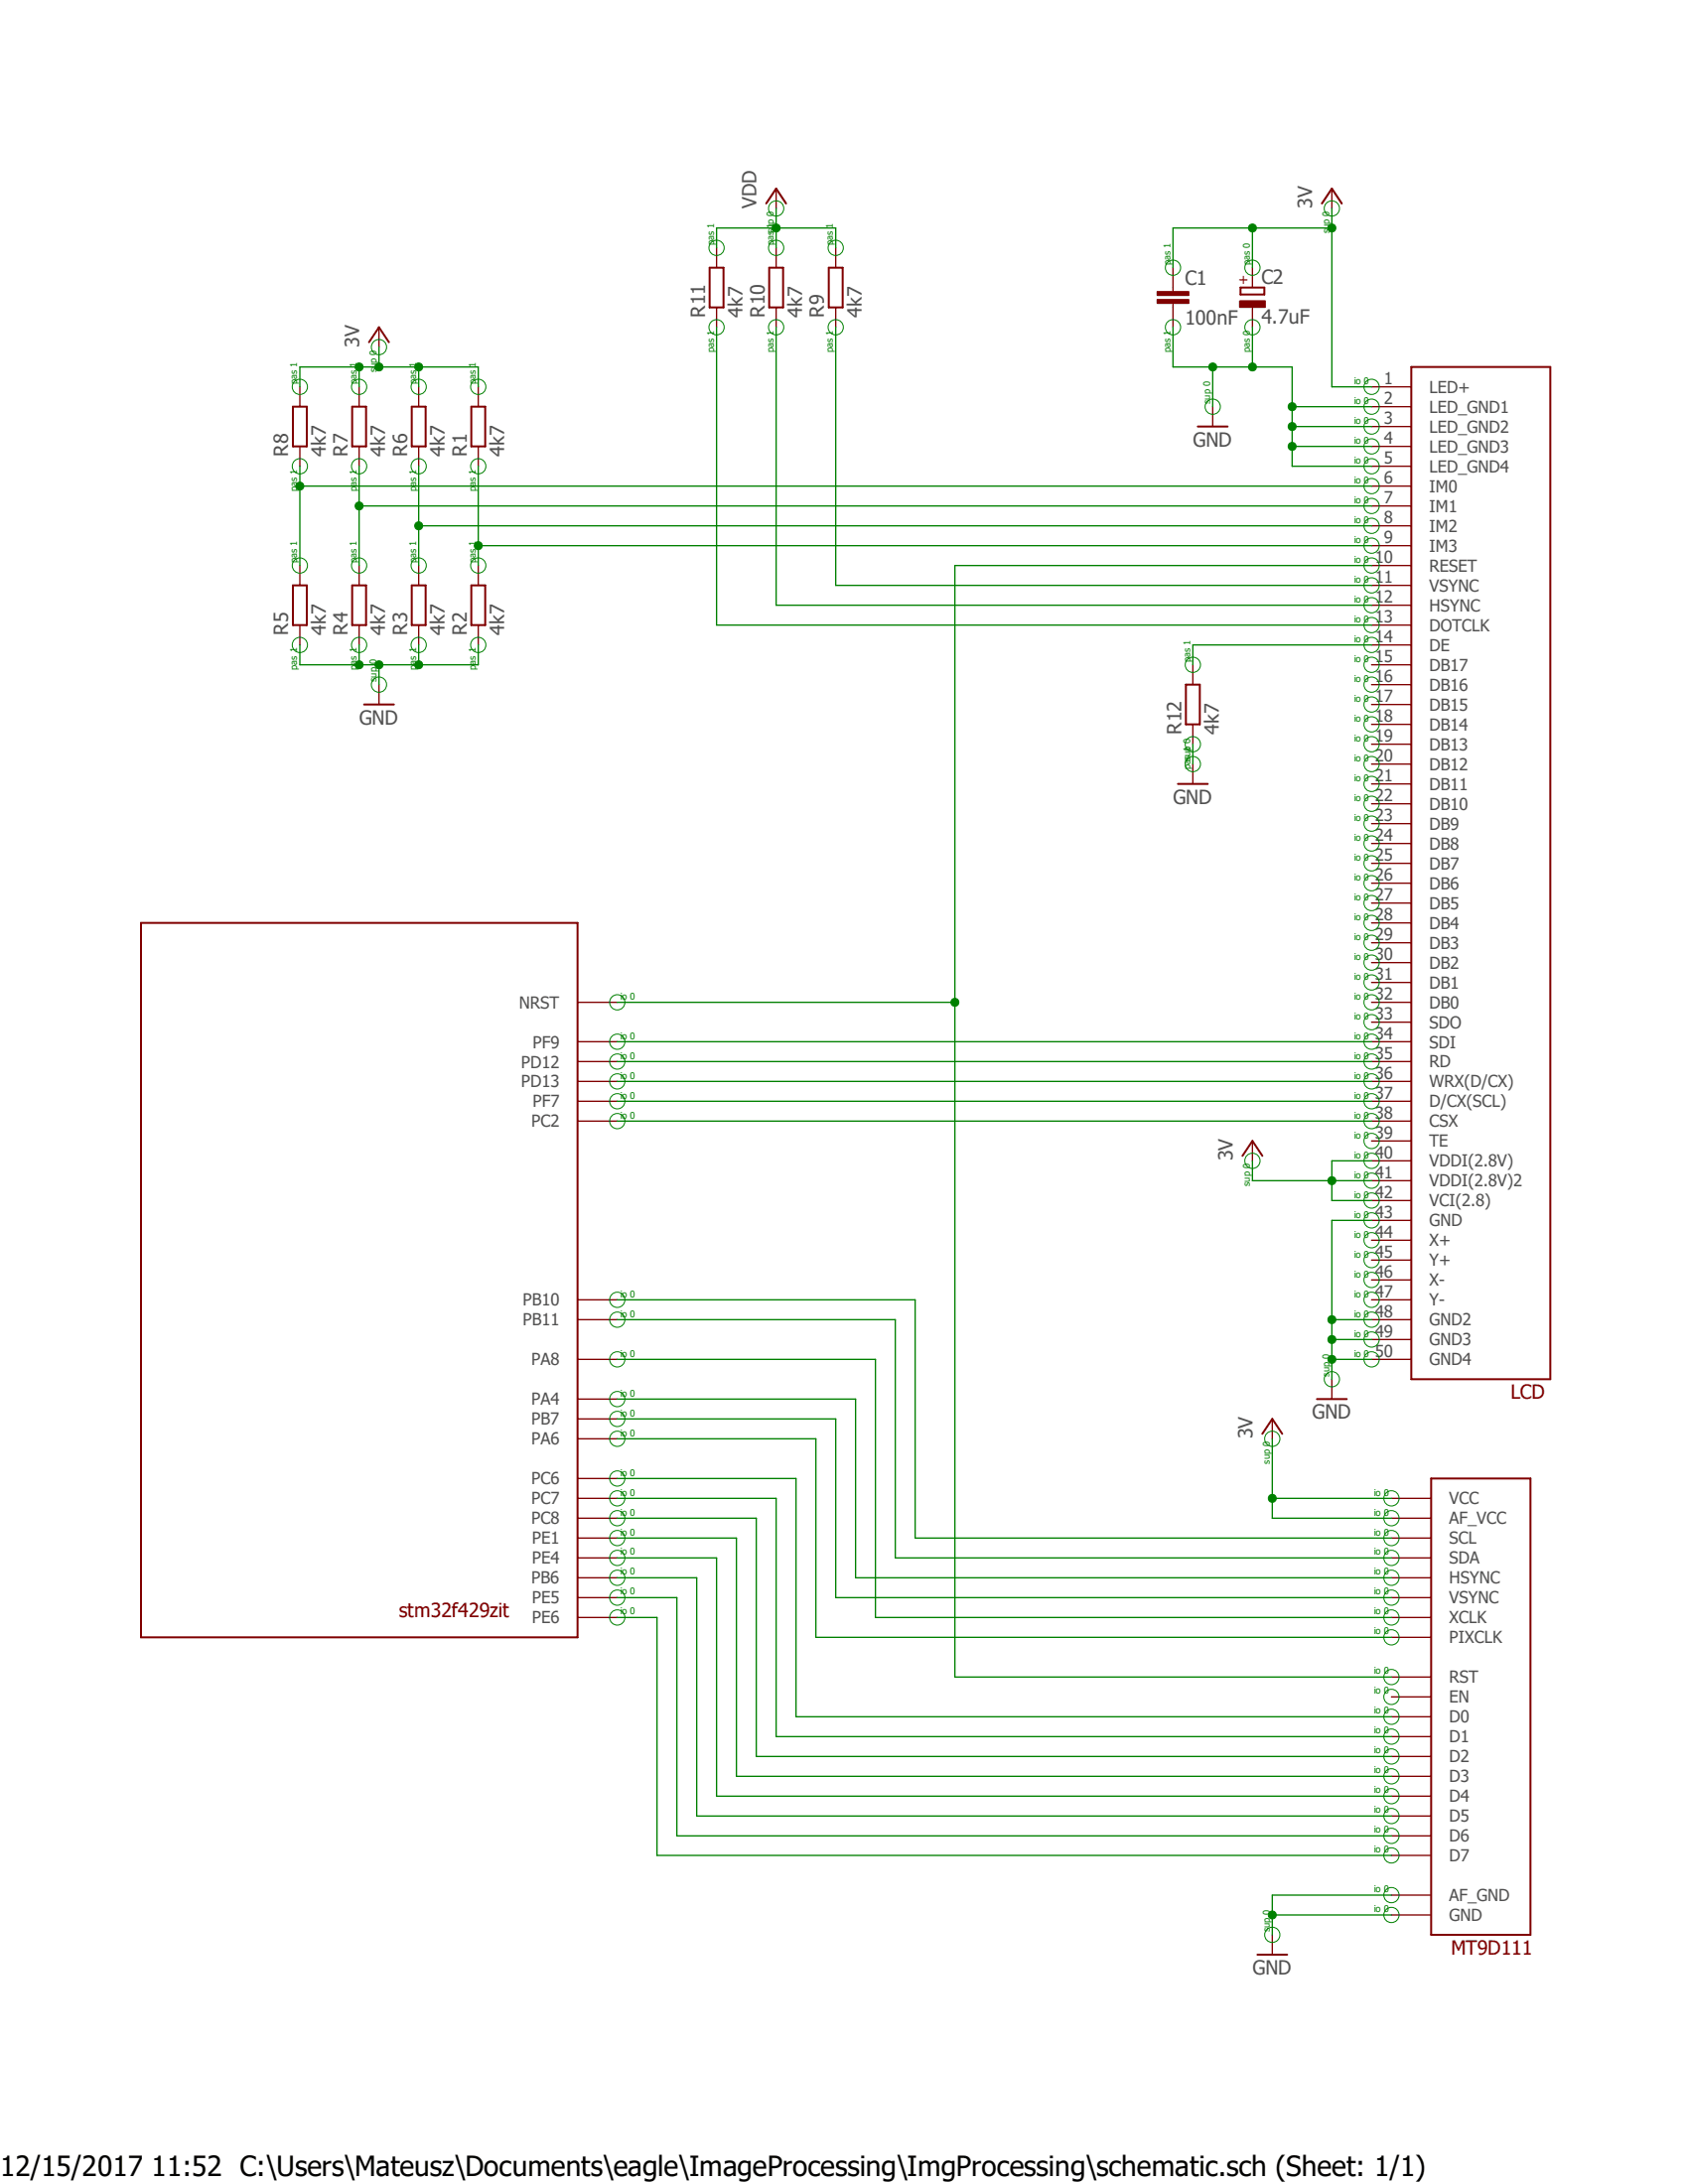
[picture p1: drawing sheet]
<svg xmlns="http://www.w3.org/2000/svg" width="216mm" height="279mm" viewBox="0 0 216 279" stroke-linecap="round" stroke-linejoin="round" font-family="sans-serif">
<path d="M17.4 21.1l181 232.2M198.4 21.1l-181 232.2" fill="none" stroke="#fff" stroke-width=".13"/>
<g fill="none" stroke="#800000" stroke-width=".17">
<path d="M91.7 31.7v2.5M91.7 39.3v2.6M99.3 24.1v2.6M99.3 31.7v2.5M99.3 39.3v2.6M106.9 31.7v2.5M106.9 39.3v2.6M150 36.8v.5M150 38.8v.5M170.3 24.1v2.6M38.4 49.5v2.5M38.4 57.1v2.5"/>
<path d="M45.9 49.5v2.5M45.9 57.1v2.5M48.5 41.9v2.5M53.6 49.5v2.5M53.6 57.1v2.5M61.2 49.5v2.5M61.2 57.1v2.5M175.4 49.5h5.1M175.4 52h5.1M175.4 54.6h5.1M175.4 57.1h5.1M175.4 59.6h5.1"/>
<path d="M38.4 72.3v2.6M38.4 80v2.5M45.9 72.3v2.6M45.9 80v2.5M53.6 72.3v2.6M53.6 80v2.5M61.2 72.3v2.6M61.2 80v2.5M175.4 62.2h5.1M175.4 64.7h5.1M175.4 67.3h5.1M175.4 69.8h5.1"/>
<path d="M175.4 72.3h5.1M175.4 74.9h5.1M175.4 77.4h5.1M175.4 80h5.1M48.5 87.6v2.5M175.4 82.5h5.1M175.4 85h5.1M175.4 87.6h5.1M175.4 90.1h5.1M175.4 92.7h5.1M175.4 95.2h5.1M175.4 97.7h5.1"/>
<path d="M175.4 100.3h5.1M175.4 102.8h5.1M175.4 105.4h5.1M175.4 107.9h5.1M175.4 110.4h5.1M175.4 113h5.1M175.4 115.5h5.1M175.4 118.1h5.1M73.9 128.2h5.1M73.9 133.3h5.1M73.9 135.8h5.1M73.9 138.3h5.1"/>
<path d="M175.4 120.6h5.1M175.4 123.1h5.1M175.4 125.7h5.1M175.4 128.2h5.1M175.4 130.8h5.1M175.4 133.3h5.1M175.4 135.8h5.1M175.4 138.3h5.1M73.9 140.9h5.1M73.9 143.4h5.1M175.4 140.9h5.1M175.4 143.4h5.1"/>
<path d="M175.4 146h5.1M175.4 148.5h5.1M175.4 151h5.1M175.4 153.6h5.1M175.4 156.1h5.1M175.4 158.7h5.1M73.9 166.3h5.1M73.9 168.8h5.1M73.9 173.9h5.1M73.9 179h5.1M175.4 161.2h5.1M175.4 163.7h5.1"/>
<path d="M175.4 166.3h5.1M175.4 168.8h5.1M175.4 171.4h5.1M175.4 173.9h5.1M73.9 194.2h5.1M73.9 184.1h5.1M73.9 181.5h5.1M73.9 189.1h5.1M73.9 191.7h5.1M73.9 196.8h5.1M73.9 199.3h5.1M178 194.2h5"/>
<path d="M178 191.7h5M178 196.8h5M178 199.3h5M73.9 201.8h5.1M73.9 206.9h5.1M73.9 204.4h5.1M178 201.8h5M178 206.9h5M178 204.4h5M178 209.5h5M178 219.6h5M178 214.5h5"/>
<path d="M178 217.1h5M178 237.4h5M178 234.9h5M178 232.3h5M178 229.8h5M178 227.2h5M178 224.7h5M178 222.2h5M178 242.4h5M178 245h5"/>
</g>
<g fill="none" stroke="#800000" stroke-width=".25">
<path d="M90.8 34.2h1.7v5.1h-1.7zM98 26l1.3-1.9 1.2 1.9M98.4 34.2h1.8v5.1h-1.8zM106 34.2h1.8v5.1h-1.8zM169.1 26l1.2-1.9 1.3 1.9M37.5 52h1.7v5.1h-1.7zM45 52h1.8v5.1h-1.8zM47.2 43.8l1.3-1.9 1.2 1.9M52.7 52h1.7v5.1h-1.7zM60.3 52h1.8v5.1h-1.8zM180.5 46.9h17.8v129.5h-17.8zM37.5 74.9h1.7v5.1h-1.7z"/>
<path d="M45 74.9h1.8v5.1h-1.8zM52.7 74.9h1.7v5.1h-1.7zM60.3 74.9h1.8v5.1h-1.8zM46.6 90.1h3.8M18 118.1h55.9v91.4h-55.9zM183 189.1h12.7v58.4h-12.7z"/>
</g>
<path d="M148 38.3h4.1v.5h-4.1z" fill-rule="evenodd" fill="#800000"/>
<path d="M148 38.3h4.1v.5h-4.1z" fill="none" stroke="#800000" stroke-width=".13"/>
<path d="M148 37.3h4.1v.5h-4.1z" fill-rule="evenodd" fill="#800000"/>
<path d="M148 37.3h4.1v.5h-4.1z" fill="none" stroke="#800000" stroke-width=".13"/>
<path d="M150 34.2v2.6M150 39.3v2.6" fill="none" stroke="#800000" stroke-width=".17"/>
<path d="M158.7 36.8h3v.9h-3z" fill="none" stroke="#800000" stroke-width=".25"/>
<path d="M158.5 38.5h3.3v.8h-3.3z" fill-rule="evenodd" fill="#800000"/>
<path d="M158.5 38.5h3.3v.8h-3.3z" fill="none" stroke="#800000" stroke-width=".13"/>
<path d="M160.2 34.2v2.6M160.2 39.3v2.6M155.1 52v2.6M152.6 85v2.6M152.6 92.7v2.5M152.6 97.7v2.6M160.2 146v2.5M170.3 176.4v2.6M162.7 181.5v2.6M162.7 247.5v2.6" fill="none" stroke="#800000" stroke-width=".17"/>
<path d="M153.2 54.6h3.8M151.7 87.6h1.8v5.1h-1.8zM150.7 100.3h3.8M158.9 147.9l1.3-1.9 1.3 1.9M168.4 179h3.9M161.5 183.4l1.2-1.9 1.3 1.9M160.8 250.1h3.8" fill="none" stroke="#800000" stroke-width=".25"/>
<g fill="none" stroke="#008000" stroke-width=".13">
<circle cx="91.6" cy="31.7" r=".98"/>
<circle cx="99.3" cy="26.7" r=".98"/>
<circle cx="99.3" cy="31.7" r=".98"/>
<circle cx="106.9" cy="31.7" r=".98"/>
<circle cx="150" cy="34.2" r=".98"/>
<circle cx="160.2" cy="34.2" r=".98"/>
<circle cx="170.3" cy="26.7" r=".98"/>
<circle cx="38.4" cy="59.6" r=".98"/>
<circle cx="38.4" cy="49.5" r=".98"/>
<circle cx="45.9" cy="49.5" r=".98"/>
<circle cx="45.9" cy="59.6" r=".98"/>
<circle cx="48.5" cy="44.4" r=".98"/>
<circle cx="53.5" cy="59.6" r=".98"/>
<circle cx="53.5" cy="49.5" r=".98"/>
<circle cx="61.2" cy="49.5" r=".98"/>
<circle cx="61.2" cy="59.6" r=".98"/>
<circle cx="91.6" cy="41.9" r=".98"/>
<circle cx="99.3" cy="41.9" r=".98"/>
<circle cx="106.9" cy="41.9" r=".98"/>
<circle cx="150" cy="41.9" r=".98"/>
<circle cx="155.1" cy="52" r=".98"/>
<circle cx="160.2" cy="41.9" r=".98"/>
<circle cx="175.4" cy="49.5" r=".98"/>
<circle cx="175.4" cy="52" r=".98"/>
<circle cx="175.4" cy="54.6" r=".98"/>
<circle cx="175.4" cy="57.1" r=".98"/>
<circle cx="175.4" cy="59.6" r=".98"/>
<circle cx="38.4" cy="72.3" r=".98"/>
<circle cx="45.9" cy="72.3" r=".98"/>
<circle cx="53.5" cy="72.3" r=".98"/>
<circle cx="61.2" cy="72.3" r=".98"/>
<circle cx="175.4" cy="62.2" r=".98"/>
<circle cx="175.4" cy="67.3" r=".98"/>
<circle cx="175.4" cy="69.8" r=".98"/>
<circle cx="175.4" cy="74.9" r=".98"/>
<circle cx="175.4" cy="77.4" r=".98"/>
<circle cx="175.4" cy="80" r=".98"/>
<circle cx="175.4" cy="72.3" r=".98"/>
<circle cx="175.4" cy="64.7" r=".98"/>
<circle cx="38.4" cy="82.5" r=".98"/>
<circle cx="45.9" cy="82.5" r=".98"/>
<circle cx="48.5" cy="87.6" r=".98"/>
<circle cx="53.5" cy="82.5" r=".98"/>
<circle cx="61.2" cy="82.5" r=".98"/>
<circle cx="152.6" cy="85" r=".98"/>
<circle cx="152.6" cy="97.7" r=".98"/>
<circle cx="152.6" cy="95.2" r=".98"/>
<circle cx="175.4" cy="90.1" r=".98"/>
<circle cx="175.4" cy="97.7" r=".98"/>
<circle cx="175.4" cy="87.6" r=".98"/>
<circle cx="175.4" cy="95.2" r=".98"/>
<circle cx="175.4" cy="92.7" r=".98"/>
<circle cx="175.4" cy="82.5" r=".98"/>
<circle cx="175.4" cy="85" r=".98"/>
<circle cx="175.4" cy="105.4" r=".98"/>
<circle cx="175.4" cy="107.9" r=".98"/>
<circle cx="175.4" cy="110.4" r=".98"/>
<circle cx="175.4" cy="118.1" r=".98"/>
<circle cx="175.4" cy="100.3" r=".98"/>
<circle cx="175.4" cy="102.8" r=".98"/>
<circle cx="175.4" cy="113" r=".98"/>
<circle cx="175.4" cy="115.5" r=".98"/>
<circle cx="78.9" cy="135.8" r=".98"/>
<circle cx="78.9" cy="128.2" r=".98"/>
<circle cx="78.9" cy="133.3" r=".98"/>
<circle cx="78.9" cy="138.3" r=".98"/>
<circle cx="175.4" cy="130.8" r=".98"/>
<circle cx="175.4" cy="123.1" r=".98"/>
<circle cx="175.4" cy="135.8" r=".98"/>
<circle cx="175.4" cy="120.6" r=".98"/>
<circle cx="175.4" cy="128.2" r=".98"/>
<circle cx="175.4" cy="133.3" r=".98"/>
<circle cx="175.4" cy="138.3" r=".98"/>
<circle cx="175.4" cy="125.7" r=".98"/>
<circle cx="78.9" cy="143.4" r=".98"/>
<circle cx="78.9" cy="140.9" r=".98"/>
<circle cx="160.2" cy="148.5" r=".98"/>
<circle cx="175.4" cy="153.6" r=".98"/>
<circle cx="175.4" cy="151" r=".98"/>
<circle cx="175.4" cy="158.7" r=".98"/>
<circle cx="175.4" cy="143.4" r=".98"/>
<circle cx="175.4" cy="146" r=".98"/>
<circle cx="175.4" cy="156.1" r=".98"/>
<circle cx="175.4" cy="148.5" r=".98"/>
<circle cx="175.4" cy="140.9" r=".98"/>
<circle cx="78.9" cy="173.9" r=".98"/>
<circle cx="78.9" cy="166.3" r=".98"/>
<circle cx="78.9" cy="168.8" r=".98"/>
<circle cx="78.9" cy="179" r=".98"/>
<circle cx="170.3" cy="176.4" r=".98"/>
<circle cx="175.4" cy="173.9" r=".98"/>
<circle cx="175.4" cy="163.7" r=".98"/>
<circle cx="175.4" cy="166.3" r=".98"/>
<circle cx="175.4" cy="171.4" r=".98"/>
<circle cx="175.4" cy="168.8" r=".98"/>
<circle cx="175.4" cy="161.2" r=".98"/>
<circle cx="78.9" cy="194.2" r=".98"/>
<circle cx="78.9" cy="189.1" r=".98"/>
<circle cx="78.9" cy="191.7" r=".98"/>
<circle cx="78.9" cy="196.8" r=".98"/>
<circle cx="78.9" cy="181.5" r=".98"/>
<circle cx="78.9" cy="199.3" r=".98"/>
<circle cx="78.9" cy="184.1" r=".98"/>
<circle cx="162.7" cy="184.1" r=".98"/>
<circle cx="178" cy="194.2" r=".98"/>
<circle cx="178" cy="191.7" r=".98"/>
<circle cx="178" cy="196.8" r=".98"/>
<circle cx="178" cy="199.3" r=".98"/>
<circle cx="78.9" cy="201.8" r=".98"/>
<circle cx="78.9" cy="206.9" r=".98"/>
<circle cx="78.9" cy="204.4" r=".98"/>
<circle cx="178" cy="217.1" r=".98"/>
<circle cx="178" cy="201.8" r=".98"/>
<circle cx="178" cy="209.5" r=".98"/>
<circle cx="178" cy="214.5" r=".98"/>
<circle cx="178" cy="204.4" r=".98"/>
<circle cx="178" cy="206.9" r=".98"/>
<circle cx="178" cy="219.6" r=".98"/>
<circle cx="178" cy="224.7" r=".98"/>
<circle cx="178" cy="237.4" r=".98"/>
<circle cx="178" cy="222.2" r=".98"/>
<circle cx="178" cy="227.2" r=".98"/>
<circle cx="178" cy="232.3" r=".98"/>
<circle cx="178" cy="229.8" r=".98"/>
<circle cx="178" cy="234.9" r=".98"/>
<circle cx="162.7" cy="247.5" r=".98"/>
<circle cx="178" cy="242.4" r=".98"/>
<circle cx="178" cy="245" r=".98"/>
</g>
<path d="M38.4 49.5v-2.6h22.8v2.6M53.6 46.9v2.6" fill="none" stroke="#008000" stroke-width=".17"/>
<circle cx="53.5" cy="46.9" r=".51" fill="#008000"/>
<circle cx="53.5" cy="46.9" r=".51" fill="none" stroke="#008000" stroke-width=".13"/>
<path d="M45.9 46.9v2.6" fill="none" stroke="#008000" stroke-width=".17"/>
<circle cx="45.9" cy="46.9" r=".51" fill="#008000"/>
<circle cx="45.9" cy="46.9" r=".51" fill="none" stroke="#008000" stroke-width=".13"/>
<path d="M48.5 44.4v2.5" fill="none" stroke="#008000" stroke-width=".17"/>
<circle cx="48.5" cy="46.9" r=".51" fill="#008000"/>
<circle cx="48.5" cy="46.9" r=".51" fill="none" stroke="#008000" stroke-width=".13"/>
<path d="M91.7 31.7v-2.5h15.2v2.5M99.3 29.2v2.5" fill="none" stroke="#008000" stroke-width=".17"/>
<circle cx="99.3" cy="29.2" r=".51" fill="#008000"/>
<circle cx="99.3" cy="29.2" r=".51" fill="none" stroke="#008000" stroke-width=".13"/>
<path d="M99.3 26.7v2.5M170.3 26.7v22.8h5.1M170.3 29.2h-20.3v5" fill="none" stroke="#008000" stroke-width=".17"/>
<circle cx="170.3" cy="29.2" r=".51" fill="#008000"/>
<circle cx="170.3" cy="29.2" r=".51" fill="none" stroke="#008000" stroke-width=".13"/>
<path d="M160.2 29.2v5" fill="none" stroke="#008000" stroke-width=".17"/>
<circle cx="160.2" cy="29.2" r=".51" fill="#008000"/>
<circle cx="160.2" cy="29.2" r=".51" fill="none" stroke="#008000" stroke-width=".13"/>
<path d="M160.2 148.5v2.5M170.3 151h5.1M175.4 148.5h-5.1v5.1h5.1" fill="none" stroke="#008000" stroke-width=".17"/>
<circle cx="170.3" cy="151" r=".51" fill="#008000"/>
<circle cx="170.3" cy="151" r=".51" fill="none" stroke="#008000" stroke-width=".13"/>
<path d="M160.2 151h10.1M162.7 191.7h15.3M162.7 184.1v10.1h15.3" fill="none" stroke="#008000" stroke-width=".17"/>
<circle cx="162.7" cy="191.7" r=".51" fill="#008000"/>
<circle cx="162.7" cy="191.7" r=".51" fill="none" stroke="#008000" stroke-width=".13"/>
<path d="M38.4 59.6v12.7M38.4 62.2h137" fill="none" stroke="#008000" stroke-width=".17"/>
<circle cx="38.3" cy="62.2" r=".51" fill="#008000"/>
<circle cx="38.3" cy="62.2" r=".51" fill="none" stroke="#008000" stroke-width=".13"/>
<path d="M45.9 59.6v12.7" fill="none" stroke="#008000" stroke-width=".17"/>
<circle cx="45.9" cy="64.7" r=".51" fill="#008000"/>
<circle cx="45.9" cy="64.7" r=".51" fill="none" stroke="#008000" stroke-width=".13"/>
<path d="M53.6 59.6v12.7M45.9 64.7h129.5M53.6 67.3h121.8" fill="none" stroke="#008000" stroke-width=".17"/>
<circle cx="53.5" cy="67.3" r=".51" fill="#008000"/>
<circle cx="53.5" cy="67.3" r=".51" fill="none" stroke="#008000" stroke-width=".13"/>
<path d="M61.2 59.6v12.7" fill="none" stroke="#008000" stroke-width=".17"/>
<circle cx="61.2" cy="69.8" r=".51" fill="#008000"/>
<circle cx="61.2" cy="69.8" r=".51" fill="none" stroke="#008000" stroke-width=".13"/>
<path d="M61.2 69.8h114.2M38.4 82.5v2.5h7.5v-2.5M53.6 82.5v2.5M61.2 82.5v2.5h-12.7" fill="none" stroke="#008000" stroke-width=".17"/>
<circle cx="53.5" cy="85" r=".51" fill="#008000"/>
<circle cx="53.5" cy="85" r=".51" fill="none" stroke="#008000" stroke-width=".13"/>
<path d="M45.9 85h2.6" fill="none" stroke="#008000" stroke-width=".17"/>
<circle cx="45.9" cy="85" r=".51" fill="#008000"/>
<circle cx="45.9" cy="85" r=".51" fill="none" stroke="#008000" stroke-width=".13"/>
<path d="M48.5 85v2.6" fill="none" stroke="#008000" stroke-width=".17"/>
<circle cx="48.5" cy="85" r=".51" fill="#008000"/>
<circle cx="48.5" cy="85" r=".51" fill="none" stroke="#008000" stroke-width=".13"/>
<path d="M150 41.9v5h10.2v-5M155.1 46.9v5.1" fill="none" stroke="#008000" stroke-width=".17"/>
<circle cx="155.1" cy="46.9" r=".51" fill="#008000"/>
<circle cx="155.1" cy="46.9" r=".51" fill="none" stroke="#008000" stroke-width=".13"/>
<path d="M165.3 52v7.6h10.1M165.3 57.1h10.1" fill="none" stroke="#008000" stroke-width=".17"/>
<circle cx="165.3" cy="57.1" r=".51" fill="#008000"/>
<circle cx="165.3" cy="57.1" r=".51" fill="none" stroke="#008000" stroke-width=".13"/>
<path d="M165.3 54.6h10.1" fill="none" stroke="#008000" stroke-width=".17"/>
<circle cx="165.3" cy="54.6" r=".51" fill="#008000"/>
<circle cx="165.3" cy="54.6" r=".51" fill="none" stroke="#008000" stroke-width=".13"/>
<path d="M160.2 46.9h5.1v5.1h10.1" fill="none" stroke="#008000" stroke-width=".17"/>
<circle cx="165.3" cy="52" r=".51" fill="#008000"/>
<circle cx="165.3" cy="52" r=".51" fill="none" stroke="#008000" stroke-width=".13"/>
<circle cx="160.2" cy="46.9" r=".51" fill="#008000"/>
<circle cx="160.2" cy="46.9" r=".51" fill="none" stroke="#008000" stroke-width=".13"/>
<path d="M152.6 95.2v2.5M175.4 156.1h-5.1v20.3M170.3 173.9h5.1" fill="none" stroke="#008000" stroke-width=".17"/>
<circle cx="170.3" cy="173.9" r=".51" fill="#008000"/>
<circle cx="170.3" cy="173.9" r=".51" fill="none" stroke="#008000" stroke-width=".13"/>
<path d="M170.3 171.4h5.1" fill="none" stroke="#008000" stroke-width=".17"/>
<circle cx="170.3" cy="171.4" r=".51" fill="#008000"/>
<circle cx="170.3" cy="171.4" r=".51" fill="none" stroke="#008000" stroke-width=".13"/>
<path d="M170.3 168.8h5.1" fill="none" stroke="#008000" stroke-width=".17"/>
<circle cx="170.3" cy="168.8" r=".51" fill="#008000"/>
<circle cx="170.3" cy="168.8" r=".51" fill="none" stroke="#008000" stroke-width=".13"/>
<path d="M162.7 245h15.3M178 242.4h-15.3v5.1" fill="none" stroke="#008000" stroke-width=".17"/>
<circle cx="162.7" cy="245" r=".51" fill="#008000"/>
<circle cx="162.7" cy="245" r=".51" fill="none" stroke="#008000" stroke-width=".13"/>
<path d="M175.4 72.3h-53.3v142.2h55.9M79 128.2h43.1" fill="none" stroke="#008000" stroke-width=".17"/>
<circle cx="122.1" cy="128.2" r=".51" fill="#008000"/>
<circle cx="122.1" cy="128.2" r=".51" fill="none" stroke="#008000" stroke-width=".13"/>
<g fill="none" stroke="#008000" stroke-width=".17">
<path d="M91.7 41.9v38.1h83.7M99.3 41.9v35.5h76.1M106.9 41.9v33h68.5M175.4 82.5h-22.8v2.5M79 138.3h96.4M79 135.8h96.4M79 133.3h96.4M79 143.4h96.4M79 140.9h96.4M79 166.3h38.1v30.5h60.9M79 168.8h35.5v30.5h63.5M79 179h30.4v22.8h68.6"/>
<path d="M79 173.9h33v33h66M79 181.5h27.9v22.9h71.1M79 191.7h20.3v30.5h78.7M79 199.3h12.7v30.5h86.3M79 196.8h15.2v30.4h83.8M79 184.1h25.4v25.4h73.6M79 189.1h22.8v30.5h76.2M79 194.2h17.7v30.5h81.3M79 201.8h10.1v30.5h88.9M79 204.4h7.6v30.5h91.4M79 206.9h5v30.5h94"/>
</g>
<text font-size="3.6" x="0" y="278.4">12/15/2017 11:52 C:\Users\Mateusz\Documents\eagle\ImageProcessing\ImgProcessing\schematic.sch (Sheet: 1/1)</text>
<g font-size="2.5" fill="#505050">
<text x="96.7" y="26.7" transform="rotate(-90 96.7 26.7)">VDD</text>
<text x="167.8" y="26.7" transform="rotate(-90 167.8 26.7)">3V</text>
<text x="90.2" y="40.6" transform="rotate(-90 90.2 40.6)">R11</text>
<text x="95" y="40.6" transform="rotate(-90 95 40.6)">4k7</text>
<text x="97.8" y="40.6" transform="rotate(-90 97.8 40.6)">R10</text>
<text x="102.6" y="40.6" transform="rotate(-90 102.6 40.6)">4k7</text>
<text x="105.4" y="40.6" transform="rotate(-90 105.4 40.6)">R9</text>
<text x="110.2" y="40.6" transform="rotate(-90 110.2 40.6)">4k7</text>
<text x="151.6" y="41.5">100nF</text>
<text x="151.6" y="36.4">C1</text>
<text x="161.3" y="41.4">4.7uF</text>
<text x="161.3" y="36.3">C2</text>
<text x="45.9" y="44.4" transform="rotate(-90 45.9 44.4)">3V</text>
<text x="36.8" y="58.4" transform="rotate(-90 36.8 58.4)">R8</text>
<text x="41.7" y="58.4" transform="rotate(-90 41.7 58.4)">4k7</text>
<text x="44.5" y="58.4" transform="rotate(-90 44.5 58.4)">R7</text>
<text x="49.2" y="58.4" transform="rotate(-90 49.2 58.4)">4k7</text>
<text x="52.1" y="58.4" transform="rotate(-90 52.1 58.4)">R6</text>
<text x="56.9" y="58.4" transform="rotate(-90 56.9 58.4)">4k7</text>
<text x="59.7" y="58.4" transform="rotate(-90 59.7 58.4)">R1</text>
<text x="64.5" y="58.4" transform="rotate(-90 64.5 58.4)">4k7</text>
<text x="152.6" y="57.1">GND</text>
<text x="36.8" y="81.2" transform="rotate(-90 36.8 81.2)">R5</text>
<text x="41.7" y="81.2" transform="rotate(-90 41.7 81.2)">4k7</text>
<text x="44.5" y="81.2" transform="rotate(-90 44.5 81.2)">R4</text>
<text x="49.2" y="81.2" transform="rotate(-90 49.2 81.2)">4k7</text>
<text x="52.1" y="81.2" transform="rotate(-90 52.1 81.2)">R3</text>
<text x="56.9" y="81.2" transform="rotate(-90 56.9 81.2)">4k7</text>
<text x="59.7" y="81.2" transform="rotate(-90 59.7 81.2)">R2</text>
<text x="64.5" y="81.2" transform="rotate(-90 64.5 81.2)">4k7</text>
<text x="45.9" y="92.7">GND</text>
<text x="151.1" y="93.9" transform="rotate(-90 151.1 93.9)">R12</text>
<text x="155.9" y="93.9" transform="rotate(-90 155.9 93.9)">4k7</text>
<text x="150" y="102.8">GND</text>
<text x="157.7" y="148.5" transform="rotate(-90 157.7 148.5)">3V</text>
<text x="160.2" y="184.1" transform="rotate(-90 160.2 184.1)">3V</text>
<text x="167.8" y="181.5">GND</text>
<text x="160.2" y="252.6">GND</text>
</g>
<g font-size="2.5" fill="#800000">
<text x="193.2" y="179">LCD</text>
<text x="51" y="206.9">stm32f429zit</text>
<text x="185.6" y="250.1">MT9D111</text>
</g>
<g font-size="2.1" fill="#505050">
<text x="177" y="49.1">1</text>
<text x="177" y="51.7">2</text>
<text x="182.8" y="50.3">LED+</text>
<text x="182.8" y="52.8">LED_GND1</text>
<text x="177" y="54.2">3</text>
<text x="177" y="56.8">4</text>
<text x="177" y="59.3">5</text>
<text x="182.8" y="55.3">LED_GND2</text>
<text x="182.8" y="57.9">LED_GND3</text>
<text x="177" y="61.8">6</text>
<text x="177" y="64.4">7</text>
<text x="182.8" y="60.4">LED_GND4</text>
<text x="182.8" y="62.9">IM0</text>
<text x="182.8" y="65.5">IM1</text>
<text x="177" y="66.9">8</text>
<text x="177" y="69.5">9</text>
<text x="182.8" y="68">IM2</text>
<text x="182.8" y="70.6">IM3</text>
<text x="175.9" y="72">10</text>
<text x="175.9" y="74.5">11</text>
<text x="175.9" y="77.1">12</text>
<text x="182.8" y="73.1">RESET</text>
<text x="182.8" y="75.7">VSYNC</text>
<text x="175.9" y="79.6">13</text>
<text x="175.9" y="82.2">14</text>
<text x="182.8" y="78.2">HSYNC</text>
<text x="182.8" y="80.7">DOTCLK</text>
<text x="182.8" y="83.3">DE</text>
<text x="175.9" y="84.7">15</text>
<text x="175.9" y="87.2">16</text>
<text x="175.9" y="89.8">17</text>
<text x="182.8" y="85.8">DB17</text>
<text x="182.8" y="88.3">DB16</text>
<text x="175.9" y="92.3">18</text>
<text x="175.9" y="94.8">19</text>
<text x="182.8" y="90.9">DB15</text>
<text x="182.8" y="93.4">DB14</text>
<text x="182.8" y="96">DB13</text>
<text x="175.9" y="97.4">20</text>
<text x="175.9" y="99.9">21</text>
<text x="182.8" y="98.5">DB12</text>
<text x="182.8" y="101">DB11</text>
<text x="175.9" y="102.4">22</text>
<text x="175.9" y="105">23</text>
<text x="175.9" y="107.5">24</text>
<text x="182.8" y="103.6">DB10</text>
<text x="182.8" y="106.1">DB9</text>
<text x="175.9" y="110.1">25</text>
<text x="175.9" y="112.6">26</text>
<text x="182.8" y="108.7">DB8</text>
<text x="182.8" y="111.2">DB7</text>
<text x="182.8" y="113.7">DB6</text>
<text x="175.9" y="115.1">27</text>
<text x="175.9" y="117.7">28</text>
<text x="182.8" y="116.3">DB5</text>
<text x="182.8" y="118.8">DB4</text>
<text x="175.9" y="120.2">29</text>
<text x="175.9" y="122.8">30</text>
<text x="175.9" y="125.3">31</text>
<text x="182.8" y="121.4">DB3</text>
<text x="182.8" y="123.9">DB2</text>
<text x="66.4" y="129">NRST</text>
<text x="175.9" y="127.8">32</text>
<text x="175.9" y="130.4">33</text>
<text x="182.8" y="126.4">DB1</text>
<text x="182.8" y="129">DB0</text>
<text x="182.8" y="131.5">SDO</text>
<text x="66.6" y="136.6">PD12</text>
<text x="68.1" y="134.1">PF9</text>
<text x="175.9" y="132.9">34</text>
<text x="175.9" y="135.5">35</text>
<text x="182.8" y="134.1">SDI</text>
<text x="182.8" y="136.6">RD</text>
<text x="66.6" y="139.1">PD13</text>
<text x="68.1" y="141.6">PF7</text>
<text x="175.9" y="138">36</text>
<text x="175.9" y="140.5">37</text>
<text x="175.9" y="143.1">38</text>
<text x="182.8" y="139.1">WRX(D/CX)</text>
<text x="182.8" y="141.6">D/CX(SCL)</text>
<text x="67.9" y="144.2">PC2</text>
<text x="175.9" y="145.6">39</text>
<text x="175.9" y="148.2">40</text>
<text x="182.8" y="144.2">CSX</text>
<text x="182.8" y="146.7">TE</text>
<text x="182.8" y="149.3">VDDI(2.8V)</text>
<text x="175.9" y="150.7">41</text>
<text x="175.9" y="153.2">42</text>
<text x="175.9" y="155.8">43</text>
<text x="182.8" y="151.8">VDDI(2.8V)2</text>
<text x="182.8" y="154.3">VCI(2.8)</text>
<text x="175.9" y="158.3">44</text>
<text x="175.9" y="160.9">45</text>
<text x="182.8" y="156.9">GND</text>
<text x="182.8" y="159.4">X+</text>
<text x="182.8" y="162">Y+</text>
<text x="66.8" y="167">PB10</text>
<text x="175.9" y="163.4">46</text>
<text x="175.9" y="165.9">47</text>
<text x="182.8" y="164.5">X-</text>
<text x="182.8" y="167">Y-</text>
<text x="66.8" y="169.6">PB11</text>
<text x="175.9" y="168.5">48</text>
<text x="175.9" y="171">49</text>
<text x="175.9" y="173.6">50</text>
<text x="182.8" y="169.6">GND2</text>
<text x="182.8" y="172.1">GND3</text>
<text x="67.9" y="179.7">PA4</text>
<text x="67.9" y="174.7">PA8</text>
<text x="182.8" y="174.7">GND4</text>
<text x="67.9" y="184.8">PA6</text>
<text x="68" y="182.3">PB7</text>
<text x="67.9" y="189.9">PC6</text>
<text x="67.9" y="195">PC8</text>
<text x="67.9" y="192.4">PC7</text>
<text x="68" y="197.5">PE1</text>
<text x="185.4" y="192.4">VCC</text>
<text x="185.4" y="197.5">SCL</text>
<text x="185.4" y="195">AF_VCC</text>
<text x="68" y="202.6">PB6</text>
<text x="68" y="200.1">PE4</text>
<text x="185.4" y="200.1">SDA</text>
<text x="185.4" y="202.6">HSYNC</text>
<text x="68" y="207.7">PE6</text>
<text x="68" y="205.1">PE5</text>
<text x="185.4" y="205.1">VSYNC</text>
<text x="185.4" y="207.7">XCLK</text>
<text x="185.4" y="210.2">PIXCLK</text>
<text x="185.4" y="215.3">RST</text>
<text x="185.4" y="220.4">D0</text>
<text x="185.4" y="217.8">EN</text>
<text x="185.4" y="225.5">D2</text>
<text x="185.4" y="222.9">D1</text>
<text x="185.4" y="233.1">D5</text>
<text x="185.4" y="230.5">D4</text>
<text x="185.4" y="228">D3</text>
<text x="185.4" y="238.2">D7</text>
<text x="185.4" y="235.6">D6</text>
<text x="185.4" y="243.2">AF_GND</text>
<text x="185.4" y="245.7">GND</text>
</g>
<text font-size="1.8" fill="#800000" x="159.6" y="36.4" transform="rotate(-90 159.6 36.4)">+</text>
<g font-size="1.2" fill="#008000">
<text x="98.9" y="29.9" transform="rotate(-90 98.9 29.9)">sup 0</text>
<text x="170" y="29.9" transform="rotate(-90 170 29.9)">sup 0</text>
<text x="91.3" y="31.4" transform="rotate(-90 91.3 31.4)">pas 1</text>
<text x="98.9" y="31.4" transform="rotate(-90 98.9 31.4)">pas 1</text>
<text x="106.5" y="31.4" transform="rotate(-90 106.5 31.4)">pas 1</text>
<text x="149.7" y="33.9" transform="rotate(-90 149.7 33.9)">pas 1</text>
<text x="159.9" y="33.9" transform="rotate(-90 159.9 33.9)">pas 0</text>
<text x="48.1" y="47.7" transform="rotate(-90 48.1 47.7)">sup 0</text>
<text x="91.3" y="45.1" transform="rotate(-90 91.3 45.1)">pas 1</text>
<text x="98.9" y="45.1" transform="rotate(-90 98.9 45.1)">pas 1</text>
<text x="106.5" y="45.1" transform="rotate(-90 106.5 45.1)">pas 1</text>
<text x="149.7" y="45.1" transform="rotate(-90 149.7 45.1)">pas 1</text>
<text x="159.9" y="45.1" transform="rotate(-90 159.9 45.1)">pas 0</text>
<text x="38" y="49.1" transform="rotate(-90 38 49.1)">pas 1</text>
<text x="45.6" y="49.1" transform="rotate(-90 45.6 49.1)">pas 1</text>
<text x="53.2" y="49.1" transform="rotate(-90 53.2 49.1)">pas 1</text>
<text x="60.8" y="49.1" transform="rotate(-90 60.8 49.1)">pas 1</text>
<text x="154.8" y="51.7" transform="rotate(-90 154.8 51.7)">sup 0</text>
<text x="173.2" y="49.1">io 0</text>
<text x="173.2" y="51.7">io 0</text>
<text x="173.2" y="54.2">io 0</text>
<text x="173.2" y="56.8">io 0</text>
<text x="173.2" y="59.3">io 0</text>
<text x="38" y="62.9" transform="rotate(-90 38 62.9)">pas 1</text>
<text x="45.6" y="62.9" transform="rotate(-90 45.6 62.9)">pas 1</text>
<text x="53.2" y="62.9" transform="rotate(-90 53.2 62.9)">pas 1</text>
<text x="60.8" y="62.9" transform="rotate(-90 60.8 62.9)">pas 1</text>
<text x="173.2" y="61.8">io 0</text>
<text x="173.2" y="64.4">io 0</text>
<text x="173.2" y="66.9">io 0</text>
<text x="173.2" y="69.5">io 0</text>
<text x="38" y="72" transform="rotate(-90 38 72)">pas 1</text>
<text x="45.6" y="72" transform="rotate(-90 45.6 72)">pas 1</text>
<text x="53.2" y="72" transform="rotate(-90 53.2 72)">pas 1</text>
<text x="60.8" y="72" transform="rotate(-90 60.8 72)">pas 1</text>
<text x="173.2" y="72">io 0</text>
<text x="173.2" y="74.5">io 0</text>
<text x="173.2" y="77.1">io 0</text>
<text x="173.2" y="79.6">io 0</text>
<text x="173.2" y="82.2">io 0</text>
<text x="38" y="85.7" transform="rotate(-90 38 85.7)">pas 1</text>
<text x="45.6" y="85.7" transform="rotate(-90 45.6 85.7)">pas 1</text>
<text x="48.1" y="87.2" transform="rotate(-90 48.1 87.2)">sup 0</text>
<text x="53.2" y="85.7" transform="rotate(-90 53.2 85.7)">pas 1</text>
<text x="60.8" y="85.7" transform="rotate(-90 60.8 85.7)">pas 1</text>
<text x="152.2" y="84.7" transform="rotate(-90 152.2 84.7)">pas 1</text>
<text x="173.2" y="84.7">io 0</text>
<text x="173.2" y="87.2">io 0</text>
<text x="173.2" y="89.8">io 0</text>
<text x="173.2" y="92.3">io 0</text>
<text x="173.2" y="94.8">io 0</text>
<text x="152.2" y="98.4" transform="rotate(-90 152.2 98.4)">pas 1</text>
<text x="152.2" y="97.4" transform="rotate(-90 152.2 97.4)">sup 0</text>
<text x="173.2" y="97.4">io 0</text>
<text x="173.2" y="99.9">io 0</text>
<text x="173.2" y="102.4">io 0</text>
<text x="173.2" y="105">io 0</text>
<text x="173.2" y="107.5">io 0</text>
<text x="173.2" y="110.1">io 0</text>
<text x="173.2" y="112.6">io 0</text>
<text x="173.2" y="115.1">io 0</text>
<text x="173.2" y="117.7">io 0</text>
<text x="173.2" y="120.2">io 0</text>
<text x="173.2" y="122.8">io 0</text>
<text x="173.2" y="125.3">io 0</text>
<text x="79.3" y="127.8">io 0</text>
<text x="173.2" y="127.8">io 0</text>
<text x="173.2" y="130.4">io 0</text>
<text x="79.3" y="132.9">io 0</text>
<text x="79.3" y="135.5">io 0</text>
<text x="173.2" y="132.9">io 0</text>
<text x="173.2" y="135.5">io 0</text>
<text x="79.3" y="140.5">io 0</text>
<text x="79.3" y="143.1">io 0</text>
<text x="79.3" y="138">io 0</text>
<text x="173.2" y="138">io 0</text>
<text x="173.2" y="140.5">io 0</text>
<text x="173.2" y="143.1">io 0</text>
<text x="173.2" y="145.6">io 0</text>
<text x="173.2" y="148.2">io 0</text>
<text x="159.9" y="151.8" transform="rotate(-90 159.9 151.8)">sup 0</text>
<text x="173.2" y="150.7">io 0</text>
<text x="173.2" y="153.2">io 0</text>
<text x="173.2" y="155.8">io 0</text>
<text x="173.2" y="158.3">io 0</text>
<text x="173.2" y="160.9">io 0</text>
<text x="79.3" y="165.9">io 0</text>
<text x="173.2" y="163.4">io 0</text>
<text x="173.2" y="165.9">io 0</text>
<text x="79.3" y="173.6">io 0</text>
<text x="79.3" y="168.5">io 0</text>
<text x="173.2" y="168.5">io 0</text>
<text x="173.2" y="171">io 0</text>
<text x="173.2" y="173.6">io 0</text>
<text x="79.3" y="178.6">io 0</text>
<text x="170" y="176.1" transform="rotate(-90 170 176.1)">sup 0</text>
<text x="79.3" y="183.7">io 0</text>
<text x="79.3" y="181.2">io 0</text>
<text x="79.3" y="188.8">io 0</text>
<text x="79.3" y="191.3">io 0</text>
<text x="162.4" y="187.3" transform="rotate(-90 162.4 187.3)">sup 0</text>
<text x="175.7" y="191.3">io 0</text>
<text x="79.3" y="193.9">io 0</text>
<text x="79.3" y="196.4">io 0</text>
<text x="175.7" y="196.4">io 0</text>
<text x="175.7" y="193.9">io 0</text>
<text x="79.3" y="201.5">io 0</text>
<text x="79.3" y="198.9">io 0</text>
<text x="175.7" y="198.9">io 0</text>
<text x="175.7" y="201.5">io 0</text>
<text x="79.3" y="206.5">io 0</text>
<text x="79.3" y="204">io 0</text>
<text x="175.7" y="204">io 0</text>
<text x="175.7" y="206.5">io 0</text>
<text x="175.7" y="209.1">io 0</text>
<text x="175.7" y="214.2">io 0</text>
<text x="175.7" y="221.8">io 0</text>
<text x="175.7" y="219.2">io 0</text>
<text x="175.7" y="216.7">io 0</text>
<text x="175.7" y="226.9">io 0</text>
<text x="175.7" y="224.3">io 0</text>
<text x="175.7" y="231.9">io 0</text>
<text x="175.7" y="229.4">io 0</text>
<text x="175.7" y="237">io 0</text>
<text x="175.7" y="234.5">io 0</text>
<text x="175.7" y="242.1">io 0</text>
<text x="175.7" y="244.6">io 0</text>
<text x="162.4" y="247.2" transform="rotate(-90 162.4 247.2)">sup 0</text>
</g>
</svg>
